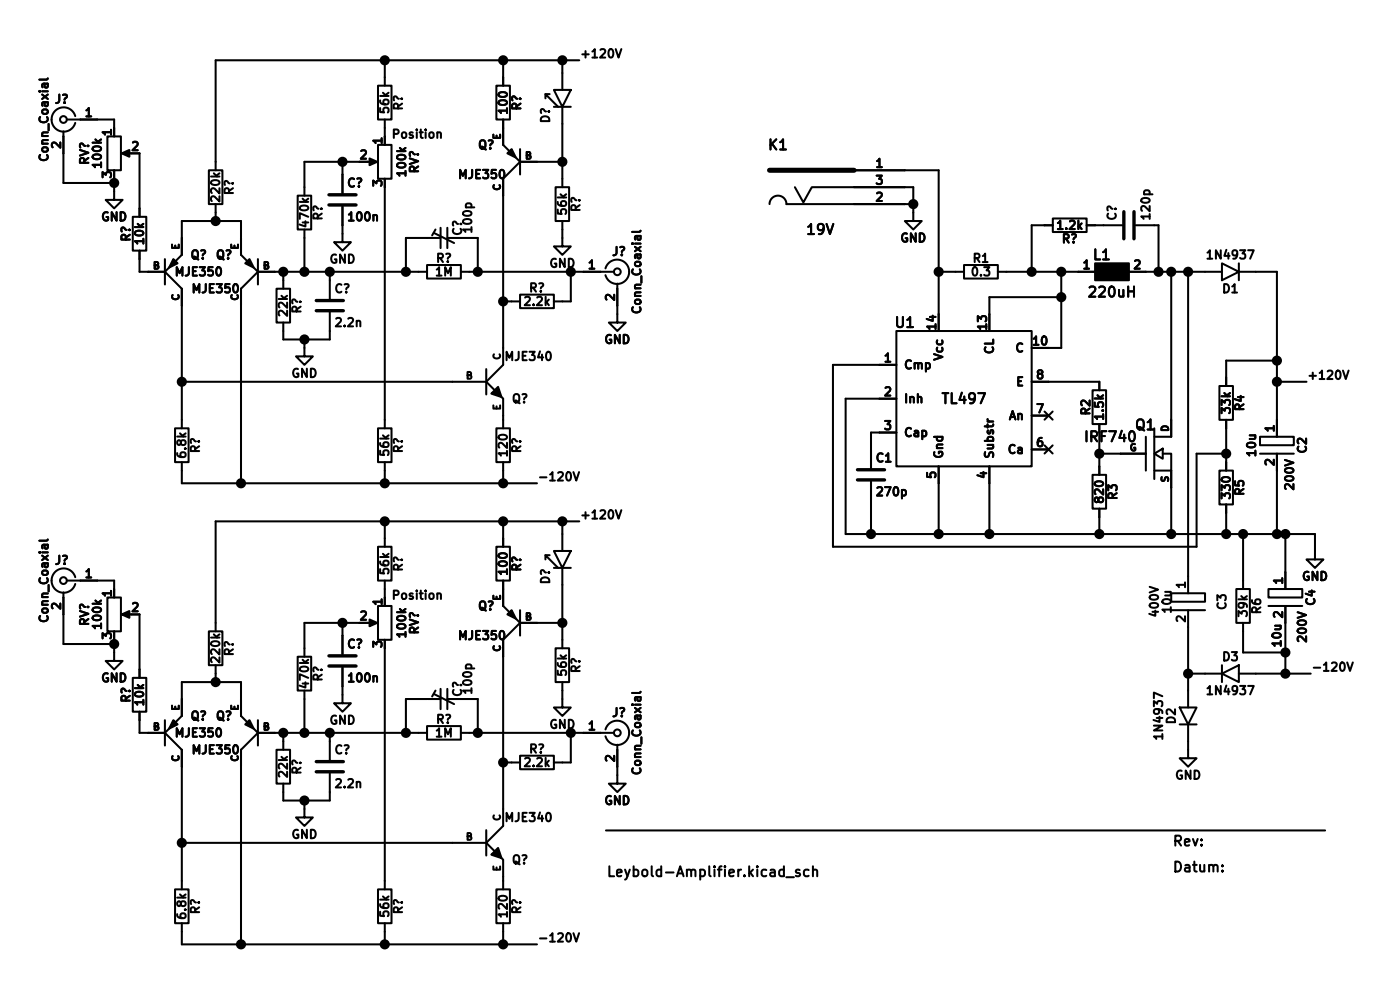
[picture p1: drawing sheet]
<svg xmlns="http://www.w3.org/2000/svg" width="210mm" height="148mm" viewBox="0 0 210 148" stroke-linecap="round" stroke-linejoin="round" font-family="sans-serif">
<g fill="none" stroke="#000" stroke-width=".3">
<path d="M6.6 12.6l.1 .4a.25 .25 0 0 0 .2 .2 .25 .25 0 0 0 .3-.2l-.1-.4M7.2 12.6h-.8v.5M7.2 11.8l-.2 .2h-1.1M9.5 19.7v7.8h7.6v2.5h1.3l-1.3 1.3-1.2-1.3h1.2M10 17.9h7.1v2.6M11.3 17.4a1.81 1.81 0 0 0-2.8-.9 1.81 1.81 0 0 0 0 2.9 1.81 1.81 0 0 0 2.8-1M56.8 12.9h2v5h-2zM57.8 9.1v3.8M57.8 17.9v3.9M65.7 20l.2-.1h.3v.8M65.7 19.9v.8M74.5 12.9h2.1v5h-2.1z"/>
<path d="M75 13.9a.69 .69 0 0 1 1.1 .4 .72 .72 0 0 1-1.2-.2zM75.6 17.9v3.9l.9 .8M75.6 9.1v3.8M81.9 14.8v-.7l1.9 1.9M81.9 14.1h.6M83.2 13.5h2.5l-1.2 2.5zM83.2 16h2.5M84.5 9.1v4.4M84.5 16v12.1M87 9.1h-54.6v16.5M92.5 7.4l.4 1.2 .4-1.2M14.3 20.9l.5 .5"/>
<path d="M15.2 20.9l-.5 .4M16.1 20.5h2.1v5.1h-2.1zM18.7 23h1M19.9 32.5h2.1v5.1h-2.1zM21 37.6v3.2h3.8M21 23v9.5M26.4 39.1l.9-.8v-5.1h8.9v5.1l.9 .8M31.4 25.6h2v5h-2zM32.1 26l.5 .5M32.4 30.6v2.6M33 26l-.5 .4M44.7 29.4h2v5.1h-2z"/>
<path d="M45.4 29.8l.5 .5M45.7 34.5v6.3M46.3 29.8l-.5 .4M51.4 31v5.4h1.3l-1.3 1.2-1.2-1.2h1.2M51.4 24.3v4.7M54 24.3h-8.3v5.1M55.2 24.3h1.1M56.1 32.4l.2-.1h.3v.8M56.8 21.8h2v5h-2zM57.8 28.1v36.2M60.1 22.2l.4 .5M60.9 22.2l-.5 .4"/>
<path d="M64.1 39.8h5.1v2h-5.1zM65.2 35l3 1.5M65.4 34.5l-.5 .8M66.2 34.2v3M66.2 35.7h-5.2v5.1M67.2 34.2v3M67.2 35.7h4.6v5.1M70 31.1v-.3l.2-.3h.4l.1 .1v.5M75.2 25.6l.1-.1a.69 .69 0 0 1 .5 .5 .69 .69 0 0 1-.2 .7l-.2 .1a.69 .69 0 0 1-.5-.6 .69 .69 0 0 1 .3-.6zM77.5 23.7l.6 .6M78.1 24.3l-2.5 2.5v28l-2.6 2.5M78.1 24.3h6.4"/>
<path d="M83.4 28.1h2.1v5.1h-2.1zM84.5 33.2v3.8h1.2l-1.2 1.3-1.3-1.3h1.3M95.7 35.4v.4a.25 .25 0 0 0 .3 .2 .25 .25 0 0 0 .2-.2l-.1-.4M96.2 35.4l-.8 .1v.5M96.2 34.6l-.2 .2h-1.1M115.6 30.6a1.27 1.27 0 0 1 1.2-1.2 1.27 1.27 0 0 1 1.3 1.2M118.1 30.6h10.2zM119.4 28.1l1.2 2.3 1.3-2.3h15.3v5.1h1.2l-1.2 1.3-1.3-1.3h1.3M128.3 25.6h12.7v24.1M128.3 30.6h8.9M144.8 39.8h5.1v2h-5.1zM158.1 32.8h5.1v2h-5.1z"/>
<path d="M158.1 33.8h-3.2v7M163.2 33.8h5.3M170.6 33.8h3.4v7M171.9 29.2l-.1-.4 .3-.2h.3l.2 .1v.5M183.5 39.5l2.6 1.3-2.6 1.3zM186.1 39.5v2.6M187.4 37.6h.9l-.6 1.2M24.8 40.8l2.5 2.5v21M25.4 40.2l-.6 .6M27.3 57.3h45.7M32.7 40.2l.1-.1a.69 .69 0 0 1 .5 .5 .69 .69 0 0 1-.3 .7l-.1 .1a.69 .69 0 0 1-.5-.6 .69 .69 0 0 1 .3-.6zM35.2 42.7l.1-.1a.69 .69 0 0 1 .5 .6 .69 .69 0 0 1-.2 .7h-.2a.69 .69 0 0 1-.5-.5 .69 .69 0 0 1 .3-.7z"/>
<path d="M38.1 40.2l.6 .6M38.7 40.8h25.4M38.7 40.8l-2.5 2.5v29.3M41.5 43.3h2.1v5.1h-2.1zM42.5 40.8v2.5M45.7 51v2.5h1.3l-1.3 1.3-1.3-1.3h1.3M49.5 40.8v4.1M49.5 46.9v4.1h-7v-2.6M53.6 48.3l.2-.2 .3 .1v.8M69.2 40.8h23M73 55.4v3.8M73 57.3l1.3 1.3"/>
<path d="M75.3 59.6l.3 .3v4.4M75.6 45.2h2.5M78.1 44.2h5.1v2.1h-5.1zM82.1 52.9l.2-.1a.69 .69 0 0 1 .5 .5 .69 .69 0 0 1-.3 .7l-.1 .1a.69 .69 0 0 1-.3-1.2zM85.7 40.8v4.4h-2.5M90.9 40.3a1.81 1.81 0 0 1 2.8-1 1.81 1.81 0 0 1 0 3 1.81 1.81 0 0 1-2.8-1M92.7 42.6v5.8h1.3l-1.3 1.3-1.3-1.3h1.3M134.6 49.7h20.3v20.3h-20.3zM134.6 59.9h-7.6v20.3h70.5v3.8h1.3l-1.3 1.3-1.3-1.3h1.3M134.6 54.8h-9.5v27.3h54.6v-14h4.4M141 40.8h3.8M149.9 40.8h14.6"/>
<path d="M154.9 57.3h10.2v1.3M159.4 40.8v11.4h-4.5M159.4 44.6h-10.8v5.1M164.1 58.6h2v5.1h-2zM169.4 43.7h.9M169.5 40.8h14M170.3 43v1.5M175.9 40.8v24.8h-2.5M178.4 40.8v48.3M183.1 57.9h2.1v5.1h-2.1zM186.1 40.8h5.7v24.8M191.8 57.3h4.4"/>
<path d="M191.8 54.1h-7.7v3.8M201.7 55.6l.4 1.3 .4-1.3M26.3 64.3h2v5.1h-2zM27.3 69.4v3.2h53.3M56.8 64.3h2v5.1h-2zM57.8 69.4v3.2M57.8 78.3v3.8M74.5 64.3h2.1v5.1h-2.1zM75 65.4a.69 .69 0 0 1 1.1 .3 .72 .72 0 0 1-1.2-.1zM75.6 69.4v3.2M75.6 78.3v3.8M84.5 78.3v4.4"/>
<path d="M86.1 70.9l.4 1.2 .5-1.2M87 78.3h-54.6v16.5M92.5 76.6l.4 1.3 .4-1.3M130.8 72.3v7.9M134.6 64.9h-3.8v5.4M135.5 73.6l.3-.1 .3 .3v.4l-.2 .1h-.4M141 70v10.2M148.3 62.9l.1 .3 .2 .1M148.6 70v10.2M154.9 67.5h2.6M154.9 62.4h2.6M156.9 66.9l1.2 1.2"/>
<path d="M156.9 61.8l1.2 1.2M158.1 66.9l-1.2 1.2M158.1 61.8l-1.2 1.2M164.1 71.3h2v5.1h-2zM164.5 72.4a.69 .69 0 0 1 1.2 .3 .72 .72 0 0 1-1.3-.1zM165.1 63.7v7.6M165.1 76.4v3.8M165.1 68.1h7M169.7 64.9a.36 .36 0 0 1 .4-.2 .36 .36 0 0 1 .3 .3 .79 .79 0 0 1-.5 1.3 .93 .93 0 0 1-.2-1.4zM172.1 65.6v5M173.4 68.1l1.2-.8v1.6zM173.4 64.3v7.6"/>
<path d="M173.4 70.6h2.5M174.6 68.1h1.3v2.5M175.9 70.6v9.6M183.1 70.6h2.1v5.1h-2.1zM183.6 71.7a.69 .69 0 0 1 1.1 .3 .72 .72 0 0 1-1.2-.1zM184.1 63v7.6M184.1 75.7v4.5M189.2 65.6h5.1v1.2h-5.1zM189.2 68.1h5.1M191.8 68.1v12.1M193 69l1.2 .5-1.2 .4M6.6 81.8l.1 .4a.25 .25 0 0 0 .2 .2 .25 .25 0 0 0 .3-.2l-.1-.4"/>
<path d="M7.2 81.8h-.8v.5M7.2 81l-.2 .2h-1.1M9.5 88.9v7.8h7.6v2.5h1.3l-1.3 1.3-1.2-1.3h1.2M10 87.2h7.1v2.5M11.3 86.6a1.81 1.81 0 0 0-2.8-.9 1.81 1.81 0 0 0 0 2.9 1.81 1.81 0 0 0 2.8-.9M14.3 90.1l.5 .5M15.2 90.1l-.5 .4M16.1 89.7h2.1v5.1h-2.1zM18.7 92.2h1M21 92.2v9.6M31.4 94.8h2v5.1h-2zM32.1 95.2l.5 .5"/>
<path d="M32.4 99.9v2.5M33 95.2l-.5 .4M44.7 98.6h2v5.1h-2zM45.4 99l.5 .5M46.3 99l-.5 .4M51.4 93.5v4.7M54 93.5h-8.3v5.1M55.2 93.5h1.1M56.8 91h2v5h-2zM56.8 82.1h2v5.1h-2zM57.8 87.2v3.8M57.8 97.3v36.2"/>
<path d="M60.1 91.4l.4 .5M60.9 91.4l-.5 .4M65.7 89.2l.2-.1h.3v.8M65.7 89.1v.8M74.5 82.1h2.1v5.1h-2.1zM75 83.2a.69 .69 0 0 1 1.1 .3 .72 .72 0 0 1-1.2-.2zM75.2 94.8l.1-.1a.69 .69 0 0 1 .5 .5 .69 .69 0 0 1-.2 .7l-.2 .1a.69 .69 0 0 1-.5-.5 .69 .69 0 0 1 .3-.7zM75.6 87.2v3.8l.9 .9M77.5 92.9l.6 .6M78.1 93.5l-2.5 2.5v28l-2.6 2.5M78.1 93.5h6.4M81.9 84v-.7l1.9 2"/>
<path d="M81.9 83.3h.6M83.2 82.7h2.5l-1.2 2.6zM83.2 85.3h2.5M83.4 97.3h2.1v5.1h-2.1zM84.5 85.3v12M172.7 88.1l1.2 .4-1.2 .4M175.9 89.1h5.1v1.2h-5.1zM175.9 91.6h5.1M178.4 91.6v14.6M183.5 99.9v2.5M185.7 88.4h2v5.1h-2zM186.7 80.2v8.2"/>
<path d="M186.7 93.5v4.5h6.3M190.5 88.4h5.1v1.3h-5.1zM190.5 91h5.1M193 80.2v8.2M193 91v10.1M194.9 91.9l1.3 .4-1.3 .4M202.3 99.4l.4 1.3 .5-1.3M19.9 101.8h2.1v5h-2.1zM21 106.8v3.2h3.8M24.8 110l2.5 2.6v20.9M25.4 109.4l-.6 .6M26.4 108.4l.9-.9v-5.1h8.9v5.1l.9 .9"/>
<path d="M32.6 109.4l.2-.1a.69 .69 0 0 1 .5 .6 .69 .69 0 0 1-.3 .6l-.1 .1a.69 .69 0 0 1-.3-1.2zM35.1 112l.2-.1a.69 .69 0 0 1 .5 .5 .69 .69 0 0 1-.2 .7h-.2a.69 .69 0 0 1-.3-1.1zM38.1 109.4l.6 .6M38.7 110h25.4M38.7 110l-2.5 2.6v29.2M41.5 112.6h2.1v5h-2.1zM42.5 110v2.6M45.7 103.7v6.3M49.5 110v4.1M49.5 116.1v4.1h-7v-2.6M51.4 100.2v5.4h1.3l-1.3 1.2-1.2-1.2h1.2M53.6 117.5l.2-.1h.3v.8"/>
<path d="M56.1 101.6l.2-.1h.3v.8M64.1 109h5.1v2h-5.1zM65.2 104.2l3 1.5M65.4 103.7l-.5 .9M66.2 103.4v3.1M66.2 104.9h-5.2v5.1M67.2 103.4v3.1M67.2 104.9h4.6v5.1M69.2 110h23M70 100.3v-.3l.2-.3h.4l.1 .2v.4M75.6 114.5h2.5M78.1 113.4h5.1v2.1h-5.1z"/>
<path d="M84.5 102.4v3.8h1.2l-1.2 1.3-1.3-1.3h1.3M85.7 110v4.5h-2.5M90.9 109.5a1.81 1.81 0 0 1 2.8-1 1.81 1.81 0 0 1 0 3 1.81 1.81 0 0 1-2.8-1M92.7 111.8v5.8h1.3l-1.3 1.3-1.3-1.3h1.3M95.7 104.6v.5a.25 .25 0 0 0 .3 .1 .25 .25 0 0 0 .2-.1l-.1-.5M96.2 104.6l-.8 .1v.5M96.2 103.8l-.2 .2h-1.1M174.6 104.5l-1.3-.5v.8M177.2 106.2h2.5l-1.3 2.5zM177.2 108.7h2.5M178.4 108.7v5.1h1.3l-1.3 1.3-1.2-1.3h1.2M178.4 101.1h5.1"/>
<path d="M183.5 101.1l2.6-1.2v2.5zM186.1 101.1h10.7M187.4 103h.9l-.6 1.2M26.3 133.5h2v5.1h-2zM27.3 126.5h45.7M27.3 138.6v3.2h53.3M45.7 120.2v2.5h1.3l-1.3 1.3-1.3-1.3h1.3M56.8 133.5h2v5.1h-2zM57.8 138.6v3.2M73 124.6v3.8M73 126.5l1.3 1.3M74.5 133.5h2.1v5.1h-2.1z"/>
<path d="M75 134.6a.69 .69 0 0 1 1.1 .3 .72 .72 0 0 1-1.2-.1zM75.3 128.8l.3 .3v4.4M75.6 138.6v3.2M82.1 122.1l.2-.1a.69 .69 0 0 1 .5 .6 .69 .69 0 0 1-.3 .6l-.1 .1a.69 .69 0 0 1-.3-1.2zM91 124.7h108M117.7 130.6l-.4-.1-.3 .3v.5l.2 .2h.5M117.7 130v1.5M118.1 131.7h1.1M120.1 130.6l-.4-.1-.2 .3 .1 .2 .5 .1v.4h-.6M121.4 130.6l-.4-.1-.3 .3v.5l.2 .2h.5M122.1 130.7a.37 .37 0 0 1 .6 .1v.7M122.1 130v1.5"/>
<path d="M183.6 130.7v.1M183.6 129.9v.2M86.1 140.1l.4 1.3 .5-1.3"/>
<circle cx="9.5" cy="17.9" r=".51"/>
<circle cx="92.7" cy="40.8" r=".51"/>
<circle cx="9.5" cy="87.2" r=".51"/>
<circle cx="92.7" cy="110" r=".51"/>
</g>
<g fill="#000" stroke="#000" stroke-width=".3">
<path d="M18.3 23l1.1-.5v1zM55.5 23.8l1.1 .5-1.1 .5zM76.2 23l.6-.6 .7 1.3zM78.1 22.4v3.8zM164.5 39.5h5v2.6h-5zM24.8 38.9v3.8zM26 38.9l.7 .6-1.3 .7zM37.5 38.9l.6 1.3-1.3-.7zM38.7 38.9v3.8zM73.8 59.1l1-1 .5 1.5zM18.3 92.2l1.1-.5v1zM55.5 93l1.1 .5-1.1 .5z"/>
<path d="M76.2 92.2l.6-.6 .7 1.3zM78.1 91.6v3.8zM24.8 108.1v3.8zM26 108.1l.7 .6-1.3 .7zM37.5 108.1l.6 1.3-1.3-.7zM38.7 108.1v3.8zM73.8 128.3l1-1 .5 1.5z"/>
<circle cx="57.8" cy="9.1" r=".61"/>
<circle cx="75.6" cy="9.1" r=".61"/>
<circle cx="84.5" cy="9.1" r=".61"/>
<circle cx="17.1" cy="27.5" r=".61"/>
<circle cx="32.4" cy="33.2" r=".61"/>
<circle cx="51.4" cy="24.3" r=".61"/>
<circle cx="84.5" cy="24.3" r=".61"/>
<circle cx="137.2" cy="30.6" r=".61"/>
<circle cx="27.3" cy="57.3" r=".61"/>
<circle cx="42.5" cy="40.8" r=".61"/>
<circle cx="45.7" cy="51" r=".61"/>
<circle cx="45.7" cy="40.8" r=".61"/>
<circle cx="49.5" cy="40.8" r=".61"/>
<circle cx="61" cy="40.8" r=".61"/>
<circle cx="71.8" cy="40.8" r=".61"/>
<circle cx="75.6" cy="45.2" r=".61"/>
<circle cx="85.7" cy="40.8" r=".61"/>
<circle cx="141" cy="40.8" r=".61"/>
<circle cx="154.9" cy="40.8" r=".61"/>
<circle cx="159.4" cy="40.8" r=".61"/>
<circle cx="159.4" cy="44.6" r=".61"/>
<circle cx="174" cy="40.8" r=".61"/>
<circle cx="175.9" cy="40.8" r=".61"/>
<circle cx="178.4" cy="40.8" r=".61"/>
<circle cx="191.8" cy="54.1" r=".61"/>
<circle cx="191.8" cy="57.3" r=".61"/>
<circle cx="36.2" cy="72.6" r=".61"/>
<circle cx="57.8" cy="72.6" r=".61"/>
<circle cx="57.8" cy="78.3" r=".61"/>
<circle cx="75.6" cy="78.3" r=".61"/>
<circle cx="75.6" cy="72.6" r=".61"/>
<circle cx="84.5" cy="78.3" r=".61"/>
<circle cx="165.1" cy="68.1" r=".61"/>
<circle cx="184.1" cy="68.1" r=".61"/>
<circle cx="17.1" cy="96.7" r=".61"/>
<circle cx="51.4" cy="93.5" r=".61"/>
<circle cx="84.5" cy="93.5" r=".61"/>
<circle cx="130.8" cy="80.2" r=".61"/>
<circle cx="141" cy="80.2" r=".61"/>
<circle cx="148.6" cy="80.2" r=".61"/>
<circle cx="165.1" cy="80.2" r=".61"/>
<circle cx="175.9" cy="80.2" r=".61"/>
<circle cx="184.1" cy="80.2" r=".61"/>
<circle cx="186.7" cy="80.2" r=".61"/>
<circle cx="191.8" cy="80.2" r=".61"/>
<circle cx="193" cy="98" r=".61"/>
<circle cx="193" cy="80.2" r=".61"/>
<circle cx="32.4" cy="102.4" r=".61"/>
<circle cx="42.5" cy="110" r=".61"/>
<circle cx="45.7" cy="110" r=".61"/>
<circle cx="49.5" cy="110" r=".61"/>
<circle cx="61" cy="110" r=".61"/>
<circle cx="71.8" cy="110" r=".61"/>
<circle cx="75.6" cy="114.5" r=".61"/>
<circle cx="85.7" cy="110" r=".61"/>
<circle cx="178.4" cy="101.1" r=".61"/>
<circle cx="193" cy="101.1" r=".61"/>
<circle cx="27.3" cy="126.5" r=".61"/>
<circle cx="45.7" cy="120.2" r=".61"/>
<circle cx="36.2" cy="141.8" r=".61"/>
<circle cx="57.8" cy="141.8" r=".61"/>
<circle cx="75.6" cy="141.8" r=".61"/>
</g>
<path d="M49.4 30.8h4.1M49.4 29.2h4.1M168.8 31.8v4M170.3 31.8v4M47.5 46.6h4.1M47.5 45.1h4.1M128.8 72h4M128.8 70.5h4M49.4 100h4.1M49.4 98.5h4.1M47.5 115.9h4.1M47.5 114.3h4.1" fill="none" stroke="#000" stroke-width=".51"/>
<path d="M115.6 25.6h12.7z" fill="none" stroke="#000" stroke-width=".76"/>
<g font-size="2.1">
<text x="115.2" y="23">K1</text>
<text x="120.9" y="35.7">19V</text>
<text x="164" y="39.5">L1</text>
<text x="163.2" y="45.1">220uH</text>
<text x="134.2" y="49.6">U1</text>
<text x="141.3" y="61.1">TL497</text>
<text x="170.3" y="65">Q1</text>
<text x="162.7" y="66.8">IRF740</text>
<text x="176" y="131.4">Datum:</text>
<text x="176" y="127.5">Rev:</text>
<text x="91" y="132.1">Leybold-Amplifier.kicad_sch</text>
</g>
<g font-size="1.8">
<text x="87" y="8.7">+120V</text>
<text x="8.1" y="15.9">J?</text>
<text x="12.6" y="17.5">1</text>
<text x="58.8" y="17.3" transform="rotate(-90 58.8 17.3)">56k</text>
<text x="60.8" y="16.7" transform="rotate(-90 60.8 16.7)">R?</text>
<text x="76.6" y="17.4" transform="rotate(-90 76.6 17.4)">100</text>
<text x="78.6" y="16.7" transform="rotate(-90 78.6 16.7)">R?</text>
<text x="9.1" y="22.5" transform="rotate(-90 9.1 22.5)">2</text>
<text x="16.7" y="20.6" transform="rotate(-90 16.7 20.6)">1</text>
<text x="19.6" y="22.6">2</text>
<text x="53.9" y="23.9">2</text>
<text x="57.4" y="21.9" transform="rotate(-90 57.4 21.9)">1</text>
<text x="58.7" y="20.8">Position</text>
<text x="71.7" y="22.8">Q?</text>
<text x="82.9" y="18.6" transform="rotate(-90 82.9 18.6)">D?</text>
<text x="7.6" y="24.4" transform="rotate(-90 7.6 24.4)">Conn_Coaxial</text>
<text x="13.7" y="24.9" transform="rotate(-90 13.7 24.9)">RV?</text>
<text x="15.6" y="25.5" transform="rotate(-90 15.6 25.5)">100k</text>
<text x="16.7" y="27" transform="rotate(-90 16.7 27)">3</text>
<text x="35.4" y="29.4" transform="rotate(-90 35.4 29.4)">R?</text>
<text x="52" y="28.5">C?</text>
<text x="57.4" y="28.2" transform="rotate(-90 57.4 28.2)">3</text>
<text x="61.3" y="26.8" transform="rotate(-90 61.3 26.8)">100k</text>
<text x="63.3" y="26.2" transform="rotate(-90 63.3 26.2)">RV?</text>
<text x="68.6" y="27.2">MJE350</text>
<text x="131.3" y="25.2">1</text>
<text x="131.3" y="27.7">3</text>
<text x="15.1" y="33.6">GND</text>
<text x="33.4" y="30.6" transform="rotate(-90 33.4 30.6)">220k</text>
<text x="46.7" y="34.4" transform="rotate(-90 46.7 34.4)">470k</text>
<text x="48.8" y="33.2" transform="rotate(-90 48.8 33.2)">R?</text>
<text x="52" y="33.6">100n</text>
<text x="69.7" y="35.5" transform="rotate(-90 69.7 35.5)">C?</text>
<text x="71.3" y="35.2" transform="rotate(-90 71.3 35.2)">100p</text>
<text x="85.5" y="32.5" transform="rotate(-90 85.5 32.5)">56k</text>
<text x="87.5" y="32" transform="rotate(-90 87.5 32)">R?</text>
<text x="131.3" y="30.2">2</text>
<text x="158.5" y="34.8">1.2k</text>
<text x="168" y="33.3" transform="rotate(-90 168 33.3)">C?</text>
<text x="173.1" y="33.3" transform="rotate(-90 173.1 33.3)">120p</text>
<text x="19.9" y="36.4" transform="rotate(-90 19.9 36.4)">R?</text>
<text x="22" y="37" transform="rotate(-90 22 37)">10k</text>
<text x="26.1" y="41.8">MJE350</text>
<text x="28.5" y="39.3">Q?</text>
<text x="32.3" y="39.3">Q?</text>
<text x="49.3" y="39.9">GND</text>
<text x="65.2" y="41.8">1M</text>
<text x="65.3" y="39.8">R?</text>
<text x="82.4" y="40.6">GND</text>
<text x="88.1" y="40.4">1</text>
<text x="91.8" y="38.8">J?</text>
<text x="135.1" y="36.7">GND</text>
<text x="145.7" y="41.8">0.3</text>
<text x="145.9" y="39.8">R1</text>
<text x="159.3" y="36.9">R?</text>
<text x="162.4" y="40.4">1</text>
<text x="170.1" y="40.4">2</text>
<text x="180.9" y="39.3">1N4937</text>
<text x="28.6" y="44.4">MJE350</text>
<text x="43.6" y="47.8" transform="rotate(-90 43.6 47.8)">22k</text>
<text x="45.6" y="47.2" transform="rotate(-90 45.6 47.2)">R?</text>
<text x="50.1" y="44.4">C?</text>
<text x="78.5" y="46.3">2.2k</text>
<text x="79.3" y="44.2">R?</text>
<text x="92.3" y="45.4" transform="rotate(-90 92.3 45.4)">2</text>
<text x="96.7" y="47.3" transform="rotate(-90 96.7 47.3)">Conn_Coaxial</text>
<text x="183.4" y="44.4">D1</text>
<text x="50.1" y="49.4">2.2n</text>
<text x="90.6" y="52">GND</text>
<text x="140.6" y="49.8" transform="rotate(-90 140.6 49.8)">14</text>
<text x="148.2" y="49.8" transform="rotate(-90 148.2 49.8)">13</text>
<text x="149.6" y="53.3" transform="rotate(-90 149.6 53.3)">CL</text>
<text x="152.3" y="53.3">C</text>
<text x="154.8" y="51.8">10</text>
<text x="43.6" y="57.1">GND</text>
<text x="75.6" y="54.5">MJE340</text>
<text x="132.6" y="54.4">1</text>
<text x="132.6" y="59.4">2</text>
<text x="135.6" y="55.8">Cmp</text>
<text x="142" y="54.3" transform="rotate(-90 142 54.3)">Vcc</text>
<text x="152.5" y="58.3">E</text>
<text x="155.5" y="56.9">8</text>
<text x="196.2" y="57">+120V</text>
<text x="76.7" y="60.9">Q?</text>
<text x="132.6" y="64.5">3</text>
<text x="135.6" y="60.9">Inh</text>
<text x="135.6" y="66">Cap</text>
<text x="151.4" y="63.4">An</text>
<text x="155.5" y="62">7</text>
<text x="164.1" y="62.5" transform="rotate(-90 164.1 62.5)">R2</text>
<text x="166.1" y="63.3" transform="rotate(-90 166.1 63.3)">1.5k</text>
<text x="185.2" y="62.4" transform="rotate(-90 185.2 62.4)">33k</text>
<text x="187.2" y="61.9" transform="rotate(-90 187.2 61.9)">R4</text>
<text x="191.4" y="65.1" transform="rotate(-90 191.4 65.1)">1</text>
<text x="28.3" y="69" transform="rotate(-90 28.3 69)">6.8k</text>
<text x="30.4" y="68.2" transform="rotate(-90 30.4 68.2)">R?</text>
<text x="58.8" y="68.7" transform="rotate(-90 58.8 68.7)">56k</text>
<text x="60.8" y="68.2" transform="rotate(-90 60.8 68.2)">R?</text>
<text x="76.6" y="68.8" transform="rotate(-90 76.6 68.8)">120</text>
<text x="78.6" y="68.2" transform="rotate(-90 78.6 68.2)">R?</text>
<text x="131.4" y="69.8">C1</text>
<text x="142" y="69" transform="rotate(-90 142 69)">Gnd</text>
<text x="149.6" y="69" transform="rotate(-90 149.6 69)">Substr</text>
<text x="151.2" y="68.5">Ca</text>
<text x="155.5" y="67.1">6</text>
<text x="189" y="68.8" transform="rotate(-90 189 68.8)">10u</text>
<text x="191.4" y="70.1" transform="rotate(-90 191.4 70.1)">2</text>
<text x="196.6" y="68.2" transform="rotate(-90 196.6 68.2)">C2</text>
<text x="80.6" y="72.2">-120V</text>
<text x="87" y="77.9">+120V</text>
<text x="131.4" y="74.8">270p</text>
<text x="140.6" y="72" transform="rotate(-90 140.6 72)">5</text>
<text x="148.2" y="72" transform="rotate(-90 148.2 72)">4</text>
<text x="166.1" y="75.8" transform="rotate(-90 166.1 75.8)">820</text>
<text x="168.2" y="75.2" transform="rotate(-90 168.2 75.2)">R3</text>
<text x="185.2" y="75.2" transform="rotate(-90 185.2 75.2)">330</text>
<text x="187.2" y="74.6" transform="rotate(-90 187.2 74.6)">R5</text>
<text x="194.7" y="73.8" transform="rotate(-90 194.7 73.8)">200V</text>
<text x="8.1" y="85.1">J?</text>
<text x="12.6" y="86.7">1</text>
<text x="16.7" y="89.8" transform="rotate(-90 16.7 89.8)">1</text>
<text x="58.7" y="90">Position</text>
<text x="58.8" y="86.5" transform="rotate(-90 58.8 86.5)">56k</text>
<text x="60.8" y="85.9" transform="rotate(-90 60.8 85.9)">R?</text>
<text x="76.6" y="86.6" transform="rotate(-90 76.6 86.6)">100</text>
<text x="78.6" y="85.9" transform="rotate(-90 78.6 85.9)">R?</text>
<text x="82.9" y="87.9" transform="rotate(-90 82.9 87.9)">D?</text>
<text x="178" y="88.5" transform="rotate(-90 178 88.5)">1</text>
<text x="192.6" y="87.9" transform="rotate(-90 192.6 87.9)">1</text>
<text x="195.4" y="87.5">GND</text>
<text x="7.6" y="93.7" transform="rotate(-90 7.6 93.7)">Conn_Coaxial</text>
<text x="9.1" y="91.7" transform="rotate(-90 9.1 91.7)">2</text>
<text x="13.7" y="94.1" transform="rotate(-90 13.7 94.1)">RV?</text>
<text x="15.6" y="94.7" transform="rotate(-90 15.6 94.7)">100k</text>
<text x="19.6" y="91.8">2</text>
<text x="53.9" y="93.1">2</text>
<text x="57.4" y="91.1" transform="rotate(-90 57.4 91.1)">1</text>
<text x="61.3" y="96" transform="rotate(-90 61.3 96)">100k</text>
<text x="63.3" y="95.4" transform="rotate(-90 63.3 95.4)">RV?</text>
<text x="71.7" y="92">Q?</text>
<text x="174.4" y="92.8" transform="rotate(-90 174.4 92.8)">400V</text>
<text x="176.3" y="92.3" transform="rotate(-90 176.3 92.3)">10u</text>
<text x="178" y="93.6" transform="rotate(-90 178 93.6)">2</text>
<text x="184.5" y="91.7" transform="rotate(-90 184.5 91.7)">C3</text>
<text x="187.7" y="92.8" transform="rotate(-90 187.7 92.8)">39k</text>
<text x="189.7" y="92.4" transform="rotate(-90 189.7 92.4)">R6</text>
<text x="192.6" y="93" transform="rotate(-90 192.6 93)">2</text>
<text x="197.9" y="91.1" transform="rotate(-90 197.9 91.1)">C4</text>
<text x="16.7" y="96.2" transform="rotate(-90 16.7 96.2)">3</text>
<text x="33.4" y="99.8" transform="rotate(-90 33.4 99.8)">220k</text>
<text x="35.4" y="98.6" transform="rotate(-90 35.4 98.6)">R?</text>
<text x="52" y="97.7">C?</text>
<text x="57.4" y="97.4" transform="rotate(-90 57.4 97.4)">3</text>
<text x="68.6" y="96.4">MJE350</text>
<text x="85.5" y="101.7" transform="rotate(-90 85.5 101.7)">56k</text>
<text x="87.5" y="101.2" transform="rotate(-90 87.5 101.2)">R?</text>
<text x="183.4" y="99.6">D3</text>
<text x="192.8" y="97.3" transform="rotate(-90 192.8 97.3)">10u</text>
<text x="196.6" y="96.7" transform="rotate(-90 196.6 96.7)">200V</text>
<text x="196.8" y="100.8">-120V</text>
<text x="15.1" y="102.8">GND</text>
<text x="19.9" y="105.6" transform="rotate(-90 19.9 105.6)">R?</text>
<text x="22" y="106.2" transform="rotate(-90 22 106.2)">10k</text>
<text x="46.7" y="103.6" transform="rotate(-90 46.7 103.6)">470k</text>
<text x="48.8" y="102.5" transform="rotate(-90 48.8 102.5)">R?</text>
<text x="52" y="102.8">100n</text>
<text x="69.7" y="104.7" transform="rotate(-90 69.7 104.7)">C?</text>
<text x="71.3" y="104.4" transform="rotate(-90 71.3 104.4)">100p</text>
<text x="91.8" y="108">J?</text>
<text x="180.9" y="104.7">1N4937</text>
<text x="26.1" y="111">MJE350</text>
<text x="28.5" y="108.5">Q?</text>
<text x="28.6" y="113.6">MJE350</text>
<text x="32.3" y="108.5">Q?</text>
<text x="49.3" y="109.1">GND</text>
<text x="50.1" y="113.6">C?</text>
<text x="65.2" y="111">1M</text>
<text x="65.3" y="109">R?</text>
<text x="79.3" y="113.5">R?</text>
<text x="82.4" y="109.8">GND</text>
<text x="88.1" y="109.6">1</text>
<text x="175" y="111.3" transform="rotate(-90 175 111.3)">1N4937</text>
<text x="176.9" y="108.9" transform="rotate(-90 176.9 108.9)">D2</text>
<text x="43.6" y="117" transform="rotate(-90 43.6 117)">22k</text>
<text x="45.6" y="116.4" transform="rotate(-90 45.6 116.4)">R?</text>
<text x="50.1" y="118.7">2.2n</text>
<text x="78.5" y="115.5">2.2k</text>
<text x="92.3" y="114.6" transform="rotate(-90 92.3 114.6)">2</text>
<text x="96.7" y="116.5" transform="rotate(-90 96.7 116.5)">Conn_Coaxial</text>
<text x="176.3" y="117.4">GND</text>
<text x="75.6" y="123.7">MJE340</text>
<text x="90.6" y="121.2">GND</text>
<text x="43.6" y="126.3">GND</text>
<text x="76.7" y="130.1">Q?</text>
<text x="30.4" y="137.4" transform="rotate(-90 30.4 137.4)">R?</text>
<text x="58.8" y="137.9" transform="rotate(-90 58.8 137.9)">56k</text>
<text x="60.8" y="137.4" transform="rotate(-90 60.8 137.4)">R?</text>
<text x="78.6" y="137.4" transform="rotate(-90 78.6 137.4)">R?</text>
<text x="28.3" y="138.2" transform="rotate(-90 28.3 138.2)">6.8k</text>
<text x="76.6" y="138" transform="rotate(-90 76.6 138)">120</text>
<text x="80.6" y="141.4">-120V</text>
</g>
<g font-size="1.4">
<text x="75.2" y="21.1" transform="rotate(-90 75.2 21.1)">E</text>
<text x="78.7" y="23.9">B</text>
<text x="75.2" y="28.8" transform="rotate(-90 75.2 28.8)">C</text>
<text x="22.8" y="40.4">B</text>
<text x="26.9" y="37.6" transform="rotate(-90 26.9 37.6)">E</text>
<text x="35.8" y="37.6" transform="rotate(-90 35.8 37.6)">E</text>
<text x="39.3" y="40.4">B</text>
<text x="26.9" y="45.3" transform="rotate(-90 26.9 45.3)">C</text>
<text x="35.8" y="45.3" transform="rotate(-90 35.8 45.3)">C</text>
<text x="69.8" y="56.9">B</text>
<text x="75.2" y="54.2" transform="rotate(-90 75.2 54.2)">C</text>
<text x="75.2" y="61.7" transform="rotate(-90 75.2 61.7)">E</text>
<text x="175.5" y="65" transform="rotate(-90 175.5 65)">D</text>
<text x="169.5" y="67.7">G</text>
<text x="175.5" y="72.6" transform="rotate(-90 175.5 72.6)">S</text>
<text x="75.2" y="90.3" transform="rotate(-90 75.2 90.3)">E</text>
<text x="78.7" y="93.1">B</text>
<text x="75.2" y="98" transform="rotate(-90 75.2 98)">C</text>
<text x="26.9" y="106.8" transform="rotate(-90 26.9 106.8)">E</text>
<text x="35.8" y="106.8" transform="rotate(-90 35.8 106.8)">E</text>
<text x="22.8" y="109.6">B</text>
<text x="39.3" y="109.6">B</text>
<text x="26.9" y="114.5" transform="rotate(-90 26.9 114.5)">C</text>
<text x="35.8" y="114.5" transform="rotate(-90 35.8 114.5)">C</text>
<text x="75.2" y="123.4" transform="rotate(-90 75.2 123.4)">C</text>
<text x="69.8" y="126.1">B</text>
<text x="75.2" y="130.9" transform="rotate(-90 75.2 130.9)">E</text>
</g>
</svg>
